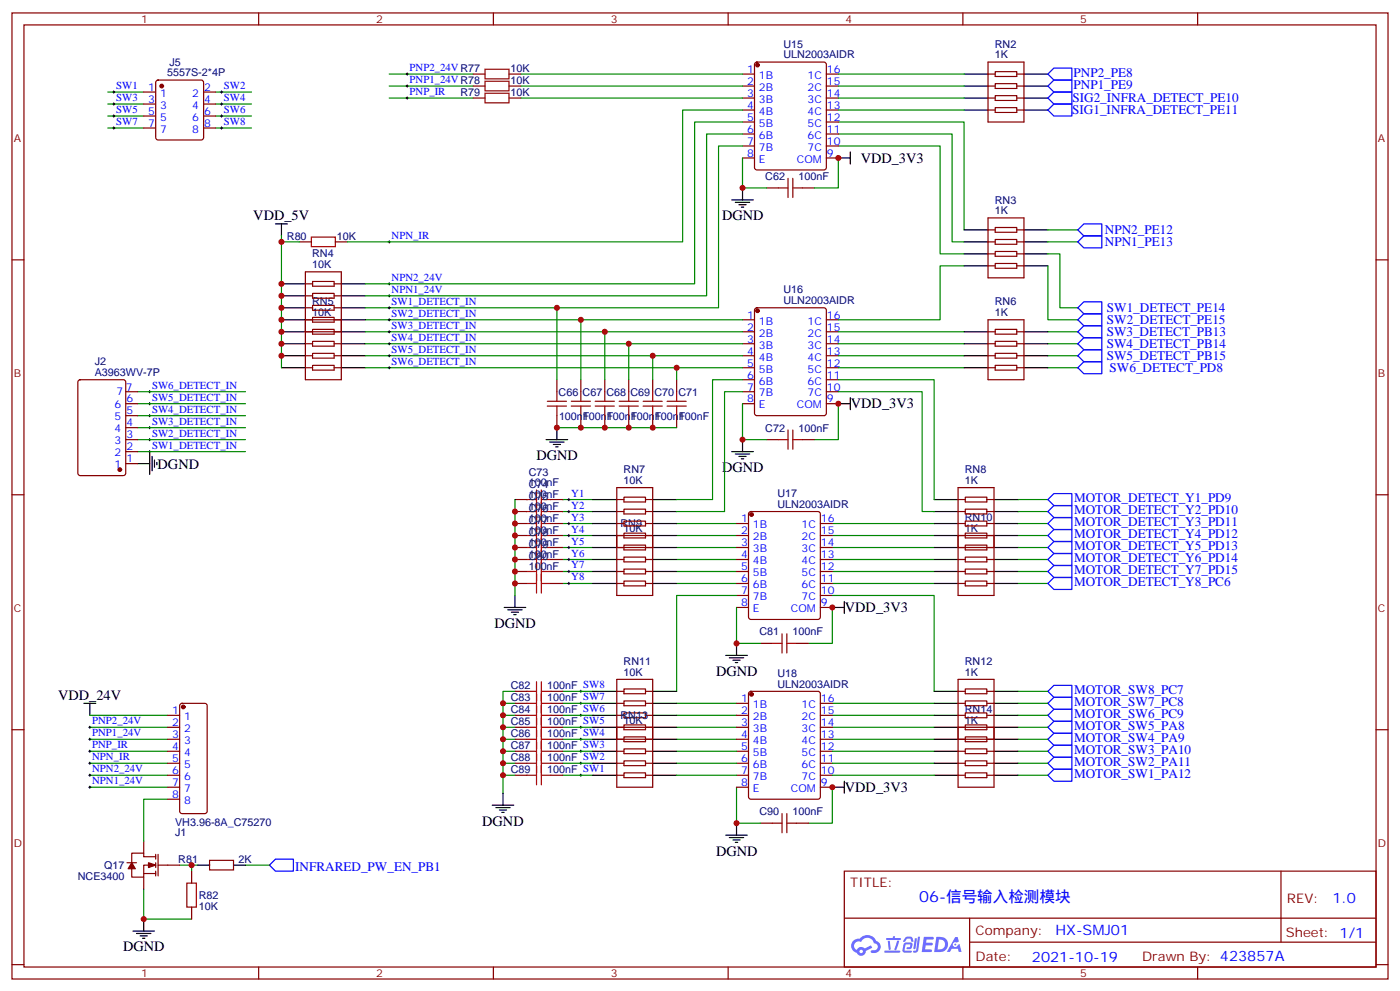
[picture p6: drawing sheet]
<svg xmlns="http://www.w3.org/2000/svg" width="412mm" height="292mm" viewBox="0 0 412 292" stroke-linecap="round" stroke-linejoin="round" font-family="sans-serif">
<g fill="none" stroke="#870000" stroke-width=".35">
<path d="M3.5 3.8h405.4v284.3h-405.4zM7.1 7.3h398.2v277.3h-398.2zM76.2 3.8v3.5M145.3 3.8v3.5M214.5 3.8v3.5M283.6 3.8v3.5M352.8 3.8v3.5M3.5 76.5h3.6M405.3 76.5h3.6M3.5 145.6h3.6M405.3 145.6h3.6M3.5 214.8h3.6"/>
<path d="M405.3 214.8h3.6M248.7 256.4h156.6v28.2h-156.6zM377.3 256.4v20.9M248.7 270.2h156.5M285.6 277.3h119.6M285.6 270.2v14.2M3.5 283.9h3.6M76.2 284.6v3.5M145.3 284.6v3.5M214.5 284.6v3.5M283.6 284.6v3.5M352.8 284.6v3.5"/>
<path d="M405.3 283.9h3.6"/>
</g>
<g fill="#5487ff">
<path d="M272.1 275.7h2.6l.3 .2-.1 .6h-2l-.1 1h1.6l.4 .4-.4 .4h-1.7l-.2 1.1 1.8 .1 .3 .3-.2 .4h-2.9z"/>
<path d="M281.4 275.8h.7l.4 1.3-.7 .3a.74 .74 0 0 0-1.1 .3 .74 .74 0 0 0 .5 1.1 .74 .74 0 0 0 .9-.7l.5-.3 .7 2.4h-.9l-.2-1h-1.9l-.5 1h-.9z"/>
<path d="M269.5 276.2h.6l-.4 2.9a.31 .31 0 0 1-.3 .3 .31 .31 0 0 1-.3-.3z"/>
<path d="M270.4 275.7h.6l-.5 4a.89 .89 0 0 1-.7 .7 .89 .89 0 0 1-.9-.3l1-.5z"/>
<path d="M266.8 275.9l.6-.2 1.2 .1 .5 1.3-.6 .1-.4-.9-1 .1a.95 .95 0 0 1-1 .8l-.1-.2z"/>
<path d="M266.4 277.6l1.8-.2a1.04 1.04 0 0 1 .6 1.1 1.04 1.04 0 0 1-.8 .9h-.7a.29 .29 0 0 1-.3-.4 .29 .29 0 0 1 .3-.2h.7l.2-.8h-1.4l-.4 1.8h1.9a.29 .29 0 0 1 .3 .3 .29 .29 0 0 1-.3 .3h-2l-.4-.3 .2-2.1z"/>
<path d="M260.5 279.8h4.4a.3 .3 0 0 1 .3 .3 .3 .3 0 0 1-.3 .3h-4.3z"/>
<path d="M264.3 276.9h.6l-.5 1.6a1.02 1.02 0 0 1-.7 1.2l-.2-.3z"/>
<path d="M261.5 276.9h.6l.3 2.4-.3 .3-.3-.2z"/>
<path d="M261.1 276.1h1.9l.2-.5h.5l-.1 .5h1.5a.29 .29 0 0 1 .3 .3 .29 .29 0 0 1-.3 .3h-3.9z"/>
<path d="M275.8 275.7l-.6 4.5h1.4a2.27 2.27 0 0 0 2.7-2.3 2.27 2.27 0 0 0-2.7-2.2zM276.6 276.5a1.5 1.5 0 0 1 1.8 1.6 1.5 1.5 0 0 1-1.9 1.3h-.3z"/>
<path d="M251.4 276.9a2.09 2.09 0 0 0 1 3.5 1.37 1.37 0 0 0 1.5 .9 1.37 1.37 0 0 0 1.1-1.4l2-1-.5-.7-1.8 1a1.4 1.4 0 0 0-2.3 .4 1.32 1.32 0 0 1-.6-1.9 1.32 1.32 0 0 1 1.9-.4 2.02 2.02 0 0 1 2-1.3 2.02 2.02 0 0 1 1.8 1.6 1.09 1.09 0 0 1 1.1 1.4 1.09 1.09 0 0 1-1.6 .7 .41 .41 0 0 0-.5 .3 .41 .41 0 0 0 .4 .5 1.89 1.89 0 0 0 2.4-1.2 1.89 1.89 0 0 0-1.2-2.4 2.98 2.98 0 0 0-5-.6l-1 .1zM253.2 280a.52 .52 0 0 1 1 0 .52 .52 0 0 1-1 0z"/>
<circle cx="281.4" cy="278" r=".28"/>
</g>
<g fill="none" stroke="#00f" stroke-width=".35">
<path d="M308.7 21.8l1.7-1.8h5.3v3.6h-5.3zM310.4 27.1h5.3v3.5h-5.3l-1.7-1.7zM310.4 23.6h5.3v3.5h-5.3l-1.7-1.8zM310.4 30.6h5.3v3.5h-5.3l-1.7-1.7zM317.5 67.7l1.8-1.8h5.3v3.5h-5.3zM317.5 71.2l1.8-1.8h5.3v3.6h-5.3zM317.5 90.6l1.8-1.8h5.3v3.6h-5.3zM317.5 94.1l1.8-1.7h5.3v3.5h-5.3zM317.5 97.6l1.8-1.7h5.3v3.5h-5.3zM317.5 101.2l1.8-1.8h5.3v3.5h-5.3zM317.5 104.7l1.8-1.8h5.3v3.6h-5.3zM317.5 108.2l1.8-1.7h5.3v3.5h-5.3z"/>
<path d="M308.7 154.1l1.7-1.8h5.3v3.6h-5.3zM310.4 145.3h5.3v3.5h-5.3l-1.7-1.8zM310.4 148.8h5.3v3.5h-5.3l-1.7-1.7zM310.4 155.9h5.3v3.5h-5.3l-1.7-1.8zM308.7 161.1l1.7-1.7h5.3v3.5h-5.3zM308.7 168.2l1.7-1.8h5.3v3.6h-5.3zM310.4 162.9h5.3v3.5h-5.3l-1.7-1.7zM310.4 170h5.3v3.5h-5.3l-1.7-1.8zM308.7 217.6l1.7-1.8h5.3v3.6h-5.3zM308.7 214.1l1.7-1.8h5.3v3.5h-5.3zM308.7 207l1.7-1.8h5.3v3.6h-5.3zM308.7 203.5l1.7-1.8h5.3v3.5h-5.3z"/>
<path d="M310.4 219.4h5.3v3.5h-5.3l-1.7-1.8zM310.4 208.8h5.3v3.5h-5.3l-1.7-1.8zM308.7 228.2l1.7-1.8h5.3v3.5h-5.3zM308.7 224.6l1.7-1.7h5.3v3.5h-5.3zM81.1 252.9h5.3v3.5h-5.3l-1.7-1.8z"/>
</g>
<g fill="none" stroke="#008700" stroke-width=".35">
<path d="M31.7 27.1h10.6M31.7 30.6h10.6M31.7 34.1h10.6M31.7 37.7h10.6M63.5 27.1h10.6M63.5 30.6h10.6M63.5 34.1h10.6M63.5 37.7h10.6M114.7 28.9h24.6M114.7 25.3h24.6M114.7 21.8h24.6M153.5 28.9h65.2"/>
<path d="M153.5 25.3h65.2M153.5 21.8h65.2M218.7 39.4h-10.6v47.7h-100.5M218.7 35.9h-14.1v47.6h-97M218.7 32.4h-17.6v38.8h-98.8M246.9 35.9h37.1v31.8M246.9 39.4h33.6v31.8h3.5M246.9 32.4h37.1M246.9 28.9h37.1M246.9 25.3h37.1M246.9 21.8h37.1M218.7 46.5v8.8h7.1"/>
<path d="M218.7 43h-7v47.6h-104.1M246.9 46.5v8.8h-7M246.9 43h30v31.7h7.1M82.9 71.2h5.3M82.9 69.4v38.8M284 78.2h-7.1v15.9h-30M308.7 78.2v15.9h8.8M308.7 74.7h3.5v15.9h5.3M308.7 71.2h8.8M308.7 67.7h8.8M107.6 94.1h111.1M107.6 97.6h111.1"/>
<path d="M164 90.6v21.2M171.1 94.1v17.7M178.2 97.6v14.2M246.9 97.6h37.1M308.7 97.6h8.8M40.6 115.3h31.7M40.6 118.8h31.7M107.6 101.2h111.1M107.6 104.7h111.1M107.6 108.2h111.1M185.2 101.2v10.6M192.3 104.7v7.1"/>
<path d="M199.3 108.2v3.6M218.7 118.8v10.6h7.1M218.7 115.3h-5.3v35.3h-14.1M218.7 111.8h-8.8v35.2h-10.6M246.9 118.8v10.6h-7M246.9 111.8h28.3v35.2M246.9 115.3h24.7v35.3h3.6M246.9 101.2h37.1M246.9 104.7h37.1M246.9 108.2h37.1M308.7 101.2h8.8M308.7 104.7h8.8"/>
<path d="M308.7 108.2h8.8M40.6 122.3h31.7M40.6 125.9h31.7M40.6 129.4h31.7M40.6 132.9h31.7M164 125.9h35.3M151.7 147v28.3M165.8 157.6h8.8M165.8 154.1h8.8M165.8 147h8.8M165.8 150.6h8.8M199.3 157.6h17.7"/>
<path d="M199.3 154.1h17.7M245.2 157.6h30M245.2 154.1h30M299.9 157.6h8.8M299.9 154.1h8.8M299.9 147h8.8M299.9 150.6h8.8M165.8 171.7h8.8M165.8 168.2h8.8M165.8 164.7h8.8M165.8 161.1h8.8M199.3 171.7h17.7"/>
<path d="M199.3 168.2h17.7M199.3 164.7h17.7M199.3 161.1h17.7M217 178.8v10.6h7M217 175.3h-17.7v28.2M245.2 178.8v10.6h-7.1M245.2 175.3h30v28.2M245.2 171.7h30M245.2 168.2h30M245.2 164.7h30M245.2 161.1h30M299.9 171.7h8.8"/>
<path d="M299.9 168.2h8.8M299.9 164.7h8.8M299.9 161.1h8.8M26.5 217.6h22.9M26.5 214.1h22.9M26.5 210.5h22.9M151.7 203.5h-3.5v3.5M151.7 207h-3.5v3.5M151.7 210.5h-3.5v3.6M151.7 214.1h-3.5v3.5M151.7 217.6h-3.5v3.5M165.8 217.6h8.8"/>
<path d="M165.8 214.1h8.8M165.8 210.5h8.8M165.8 207h8.8M165.8 203.5h8.8M199.3 217.6h17.7M199.3 214.1h17.7M199.3 210.5h17.7M199.3 207h17.7M245.2 217.6h30M245.2 214.1h30M245.2 210.5h30M245.2 207h30"/>
<path d="M299.9 217.6h8.8M299.9 214.1h8.8M299.9 210.5h8.8M299.9 207h8.8M299.9 203.5h8.8M26.5 224.6h22.9M26.5 221.1h22.9M26.5 231.7h22.9M26.5 228.2h22.9M49.4 235.2h-7.1v12.4M151.7 221.1h-3.5v3.5M151.7 224.6h-3.5v3.6"/>
<path d="M151.7 228.2h-3.5v5.3M165.8 224.6h8.8M165.8 221.1h8.8M165.8 228.2h8.8M199.3 224.6h17.7M199.3 221.1h17.7M199.3 228.2h17.7M217 231.7v10.6h7M245.2 231.7v10.6h-7.1M245.2 224.6h30M245.2 221.1h30M245.2 228.2h30"/>
<path d="M299.9 224.6h8.8M299.9 221.1h8.8M299.9 228.2h8.8M52.9 254.6h5.3M56.4 254.6v1.8M72.3 254.6h7.1M42.3 261.7v8.8h14.1"/>
</g>
<g fill="none" stroke="#000" stroke-width=".35">
<path d="M284 32.4h7M284 28.9h7M284 25.3h7M284 21.8h7M301.6 32.4h7.1M301.6 28.9h7.1M301.6 25.3h7.1M301.6 21.8h7.1M215.5 58.8h6.4M216.6 59.5h4.2M218.7 55.3v3.5M246.9 46.5h3.6"/>
<path d="M250.5 44.7v3.6M81.1 65.9h3.6M82.9 65.9v3.5M217.7 60.3h2.1M218.4 61h.7M284 78.2h7M284 74.7h7M284 71.2h7M284 67.7h7M301.6 78.2h7.1M301.6 74.7h7.1M301.6 71.2h7.1"/>
<path d="M301.6 67.7h7.1M82.9 97.6h7.1M82.9 94.1h7.1M82.9 90.6h7.1M82.9 87.1h7.1M82.9 83.5h7.1M100.5 97.6h7.1M100.5 94.1h7.1M100.5 90.6h7.1M100.5 87.1h7.1M100.5 83.5h7.1M284 97.6h7"/>
<path d="M301.6 97.6h7.1M82.9 108.2h7.1M82.9 104.7h7.1M82.9 101.2h7.1M100.5 108.2h7.1M100.5 104.7h7.1M100.5 101.2h7.1M246.9 118.8h3.6M250.5 117.1v3.5M284 108.2h7M284 104.7h7M284 101.2h7"/>
<path d="M301.6 108.2h7.1M301.6 104.7h7.1M301.6 101.2h7.1M40.6 136.5h3.5M44.1 133.3v6.3M44.8 134.3v4.3M45.5 135.4v2.1M46.2 136.1v.7M160.9 129.4h6.3M161.9 130.1h4.3M163 130.8h2.1M163.7 131.5h.7"/>
<path d="M164 125.9v3.5M215.5 132.9h6.4M216.6 133.6h4.2M217.7 134.3h2.1M218.4 135h.7M218.7 129.4v3.5M174.6 157.6h7.1M174.6 154.1h7.1M174.6 150.6h7.1M174.6 147h7.1M192.3 157.6h7M192.3 154.1h7"/>
<path d="M192.3 150.6h7M192.3 147h7M275.2 157.6h7M275.2 154.1h7M275.2 150.6h7M275.2 147h7M292.8 157.6h7.1M292.8 154.1h7.1M292.8 150.6h7.1M292.8 147h7.1M148.5 178.8h6.4M149.6 179.5h4.2"/>
<path d="M151.7 175.3v3.5M174.6 171.7h7.1M174.6 168.2h7.1M174.6 164.7h7.1M174.6 161.1h7.1M192.3 171.7h7M192.3 168.2h7M192.3 164.7h7M192.3 161.1h7M245.2 178.8h3.5M248.7 177v3.6M275.2 171.7h7"/>
<path d="M275.2 168.2h7M275.2 164.7h7M275.2 161.1h7M292.8 171.7h7.1M292.8 168.2h7.1M292.8 164.7h7.1M292.8 161.1h7.1M150.6 180.2h2.2M151.3 180.9h.7M213.8 192.9h6.3M214.8 193.6h4.3M215.9 194.3h2.1"/>
<path d="M216.6 195h.7M217 189.4v3.5M24.7 207h3.5M26.5 207v3.5M174.6 207h7.1M174.6 214.1h7.1M174.6 210.5h7.1M174.6 203.5h7.1M174.6 217.6h7.1M192.3 207h7M192.3 214.1h7M192.3 210.5h7"/>
<path d="M192.3 203.5h7M192.3 217.6h7M275.2 207h7M275.2 214.1h7M275.2 210.5h7M275.2 203.5h7M275.2 217.6h7M292.8 207h7.1M292.8 214.1h7.1M292.8 210.5h7.1M292.8 203.5h7.1M292.8 217.6h7.1"/>
<path d="M145 237h6.3M146 237.7h4.3M147.1 238.4h2.1M147.8 239.1h.7M148.2 233.5v3.5M174.6 228.2h7.1M174.6 224.6h7.1M174.6 221.1h7.1M192.3 228.2h7M192.3 224.6h7M192.3 221.1h7M245.2 231.7h3.5"/>
<path d="M248.7 229.9v3.6M275.2 228.2h7M275.2 224.6h7M275.2 221.1h7M292.8 228.2h7.1M292.8 224.6h7.1M292.8 221.1h7.1M58.2 254.6h3.5M68.8 254.6h3.5M213.8 245.8h6.3M214.8 246.5h4.3M215.9 247.2h2.1"/>
<path d="M216.6 247.9h.7M217 242.3v3.5M39.2 274h6.3M40.2 274.7h4.2M41.3 275.4h2.1M42 276.2h.7M42.3 270.5v3.5"/>
</g>
<g fill="#870000" stroke="#870000" stroke-width=".35">
<path d="M43.7 253.9l2.2 .7-2.2 .7z"/>
<path d="M38.8 253.9l1.1 1.8h-2.2z"/>
<circle cx="47.6" cy="25.3" r=".53"/>
<circle cx="223.1" cy="91.5" r=".53"/>
<circle cx="35.3" cy="138.2" r=".53"/>
<circle cx="221.4" cy="204.4" r=".53"/>
<circle cx="221.4" cy="151.4" r=".53"/>
<circle cx="223.1" cy="19.2" r=".53"/>
<circle cx="54" cy="208.1" r=".53"/>
</g>
<g fill="none" stroke="#870000" stroke-width=".35">
<path d="M222.5 18.5l.5-.2h19.7l.7 .4v30.6l-.4 .7h-20l-.7-.4-.1-30.6zM291 18.3h10.6v17.6h-10.6zM42.3 27.1h3.6M42.3 30.6h3.6M42.3 34.1h3.6M42.3 37.7h3.6M46.1 23.8l.5-.2h12.7l.5 .2 .2 .5v16.2l-.3 .5-.4 .2h-12.7l-.5-.2-.2-.5v-16.2zM60 27.1h3.5M60 30.6h3.5M60 34.1h3.5M60 37.7h3.5M139.3 21.8h3.6"/>
<path d="M139.3 25.3h3.6M139.3 28.9h3.6M149.9 21.8h3.6M149.9 25.3h3.6M149.9 28.9h3.6M218.7 21.8h3.5M218.7 25.3h3.5M218.7 28.9h3.5M218.7 32.4h3.5M218.7 35.9h3.5M218.7 39.4h3.5M243.4 21.8h3.5"/>
<path d="M243.4 25.3h3.5M243.4 28.9h3.5M243.4 32.4h3.5M243.4 35.9h3.5M243.4 39.4h3.5M291 21.8h2.2M291 25.3h2.2M291 28.9h2.2M291 32.4h2.2M293.2 31.7h6.3v1.4h-6.3zM293.2 28.2h6.3v1.4h-6.3zM293.2 24.6h6.3v1.4h-6.3z"/>
<path d="M293.2 21.1h6.3v1.4h-6.3zM299.5 21.8h2.1M299.5 25.3h2.1M299.5 28.9h2.1M299.5 32.4h2.1M218.7 43h3.5M218.7 46.5h3.5M225.8 55.3h3.5M236.4 55.3h3.5M243.4 43h3.5M243.4 46.5h3.5M88.2 71.2h3.5"/>
<path d="M98.8 71.2h3.5M291 67.7h2.2M291 64.1h10.6v17.7h-10.6zM291 78.2h2.2M291 71.2h2.2M291 74.7h2.2M293.2 77.5h6.3v1.5h-6.3zM293.2 74h6.3v1.4h-6.3zM293.2 70.5h6.3v1.4h-6.3zM293.2 67h6.3v1.4h-6.3zM299.5 67.7h2.1M299.5 78.2h2.1"/>
<path d="M299.5 71.2h2.1M299.5 74.7h2.1M90 94.1h10.5M90 97.6h10.5M90 80h10.5v31.8h-10.5zM90 83.5h2.1M90 87.1h2.1M90 90.6h2.1M92.1 96.9h6.3v1.5h-6.3zM92.1 93.4h6.3v1.4h-6.3zM92.1 89.9h6.3v1.4h-6.3zM92.1 86.4h6.3v1.4h-6.3z"/>
<path d="M92.1 82.8h6.3v1.4h-6.3zM98.4 83.5h2.1M98.4 87.1h2.1M98.4 90.6h2.1M218.7 94.1h3.5M218.7 97.6h3.5M222.5 90.8l.5-.2h19.7l.7 .4v30.6l-.4 .7h-20l-.7-.4-.1-30.6zM243.4 94.1h3.5M243.4 97.6h3.5M291 94.1h10.6v17.7h-10.6zM291 97.6h2.2M293.2 96.9h6.3v1.5h-6.3z"/>
<path d="M299.5 97.6h2.1M23.2 112l.4-.2h12.7l.7 .4v27.1l-.4 .6-13 .1-.6-.5-.1-27zM37 115.3h3.6M37 118.8h3.6M90 101.2h2.1M90 104.7h2.1M90 108.2h2.1M92.1 107.5h6.3v1.4h-6.3zM92.1 104h6.3v1.4h-6.3zM92.1 100.5h6.3v1.4h-6.3zM98.4 101.2h2.1M98.4 104.7h2.1"/>
<path d="M98.4 108.2h2.1M164 111.8v3.5M171.1 111.8v3.5M178.2 111.8v3.5M185.2 111.8v3.5M192.3 111.8v3.5M199.3 111.8v3.5M218.7 101.2h3.5M218.7 104.7h3.5M218.7 108.2h3.5M218.7 111.8h3.5M218.7 115.3h3.5"/>
<path d="M218.7 118.8h3.5M243.4 101.2h3.5M243.4 104.7h3.5M243.4 108.2h3.5M243.4 111.8h3.5M243.4 115.3h3.5M243.4 118.8h3.5M291 101.2h2.2M291 104.7h2.2M291 108.2h2.2M293.2 107.5h6.3v1.4h-6.3zM293.2 104h6.3v1.4h-6.3z"/>
<path d="M293.2 100.5h6.3v1.4h-6.3zM299.5 101.2h2.1M299.5 104.7h2.1M299.5 108.2h2.1M37 129.4h3.6M37 136.5h3.6M37 132.9h3.6M37 125.9h3.6M37 122.3h3.6M164 122.3v3.6M171.1 122.3v3.6M178.2 122.3v3.6"/>
<path d="M185.2 122.3v3.6M192.3 122.3v3.6M199.3 122.3v3.6M225.8 129.4h3.5M236.4 129.4h3.5M151.7 154.1h3.5M151.7 157.6h3.5M151.7 147h3.5M151.7 150.6h3.5M162.3 154.1h3.5M162.3 157.6h3.5M162.3 147h3.5"/>
<path d="M162.3 150.6h3.5M181.7 154.1h2.1M181.7 157.6h10.6M181.7 143.5h10.6v31.8h-10.6zM181.7 147h2.1M181.7 150.6h2.1M183.8 156.9h6.3v1.4h-6.3zM183.8 153.4h6.3v1.4h-6.3zM183.8 149.9h6.3v1.4h-6.3zM183.8 146.3h6.3v1.4h-6.3zM190.1 154.1h2.2M190.1 147h2.2"/>
<path d="M190.1 150.6h2.2M217 154.1h3.5M217 157.6h3.5M220.7 150.8l.5-.2h19.7l.7 .4 .1 30.6-.5 .7h-20l-.7-.4v-30.6zM241.7 154.1h3.5M241.7 157.6h3.5M282.2 154.1h2.1M282.2 157.6h10.6M282.2 143.5h10.6v31.8h-10.6zM282.2 147h2.1M282.2 150.6h2.1M284.3 156.9h6.4v1.4h-6.4z"/>
<path d="M284.3 153.4h6.4v1.4h-6.4zM284.3 149.9h6.4v1.4h-6.4zM284.3 146.3h6.4v1.4h-6.4zM290.7 154.1h2.1M290.7 147h2.1M290.7 150.6h2.1M151.7 161.1h3.5M151.7 164.7h3.5M151.7 168.2h3.5M151.7 171.7h3.5M162.3 161.1h3.5M162.3 164.7h3.5"/>
<path d="M162.3 168.2h3.5M162.3 171.7h3.5M181.7 161.1h10.6M181.7 164.7h2.1M181.7 168.2h2.1M181.7 171.7h2.1M183.8 171h6.3v1.4h-6.3zM183.8 167.5h6.3v1.4h-6.3zM183.8 164h6.3v1.4h-6.3zM183.8 160.4h6.3v1.5h-6.3zM190.1 164.7h2.2M190.1 168.2h2.2"/>
<path d="M190.1 171.7h2.2M217 161.1h3.5M217 164.7h3.5M217 168.2h3.5M217 171.7h3.5M217 175.3h3.5M217 178.8h3.5M241.7 161.1h3.5M241.7 164.7h3.5M241.7 168.2h3.5M241.7 171.7h3.5M241.7 175.3h3.5"/>
<path d="M241.7 178.8h3.5M282.2 161.1h10.6M282.2 164.7h2.1M282.2 168.2h2.1M282.2 171.7h2.1M284.3 171h6.4v1.4h-6.4zM284.3 167.5h6.4v1.4h-6.4zM284.3 164h6.4v1.4h-6.4zM284.3 160.4h6.4v1.5h-6.4zM290.7 164.7h2.1M290.7 168.2h2.1M290.7 171.7h2.1"/>
<path d="M181.7 200h10.6v31.7h-10.6zM224 189.4h3.5M234.6 189.4h3.5M282.2 200h10.6v31.7h-10.6zM49.4 210.5h3.5M49.4 214.1h3.5M49.4 217.6h3.5M53.2 207.2l.4-.2h6.7l.7 .4v31.4l-.2 .5-.5 .2h-6.7l-.5-.3-.2-.4v-31.1zM151.7 207h3.5M151.7 210.5h3.5M151.7 214.1h3.5M151.7 217.6h3.5"/>
<path d="M151.7 203.5h3.5M162.3 207h3.5M162.3 210.5h3.5M162.3 214.1h3.5M162.3 217.6h3.5M162.3 203.5h3.5M181.7 207h2.1M181.7 210.5h2.1M181.7 214.1h10.6M181.7 217.6h10.6M181.7 203.5h2.1M183.8 213.4h6.3v1.4h-6.3z"/>
<path d="M183.8 209.8h6.3v1.4h-6.3zM183.8 206.3h6.3v1.4h-6.3zM183.8 202.8h6.3v1.4h-6.3zM183.8 216.9h6.3v1.4h-6.3zM190.1 207h2.2M190.1 210.5h2.2M190.1 203.5h2.2M217 207h3.5M217 210.5h3.5M217 214.1h3.5M217 217.6h3.5M220.7 203.7l.5-.2h19.7l.7 .4 .1 30.6-.5 .7h-20l-.7-.4v-30.6z"/>
<path d="M241.7 207h3.5M241.7 210.5h3.5M241.7 214.1h3.5M241.7 217.6h3.5M282.2 207h2.1M282.2 210.5h2.1M282.2 214.1h10.6M282.2 217.6h10.6M282.2 203.5h2.1M284.3 216.9h6.4v1.4h-6.4zM284.3 213.4h6.4v1.4h-6.4zM284.3 209.8h6.4v1.4h-6.4z"/>
<path d="M284.3 206.3h6.4v1.4h-6.4zM284.3 202.8h6.4v1.4h-6.4zM290.7 207h2.1M290.7 210.5h2.1M290.7 203.5h2.1M49.4 221.1h3.5M49.4 224.6h3.5M49.4 228.2h3.5M49.4 231.7h3.5M49.4 235.2h3.5M151.7 221.1h3.5M151.7 224.6h3.5"/>
<path d="M151.7 228.2h3.5M162.3 221.1h3.5M162.3 224.6h3.5M162.3 228.2h3.5M181.7 221.1h2.1M181.7 224.6h2.1M181.7 228.2h2.1M183.8 227.5h6.3v1.4h-6.3zM183.8 223.9h6.3v1.5h-6.3zM183.8 220.4h6.3v1.4h-6.3zM190.1 221.1h2.2M190.1 224.6h2.2"/>
<path d="M190.1 228.2h2.2M217 221.1h3.5M217 224.6h3.5M217 228.2h3.5M217 231.7h3.5M241.7 221.1h3.5M241.7 224.6h3.5M241.7 228.2h3.5M241.7 231.7h3.5M282.2 221.1h2.1M282.2 224.6h2.1M282.2 228.2h2.1"/>
<path d="M284.3 227.5h6.4v1.4h-6.4zM284.3 223.9h6.4v1.5h-6.4zM284.3 220.4h6.4v1.4h-6.4zM290.7 221.1h2.1M290.7 224.6h2.1M290.7 228.2h2.1M37.4 253.9h2.8M42.3 257.1h3.6M42.3 247.6v3.5M42.3 258.2v3.5M45.9 252.2h-3.6v-1.1h-3.5v2.8M45.9 254.6h-3.6v3.6h-3.5v-2.5"/>
<path d="M45.9 251.5v1.4M45.9 253.9v1.4M45.9 256.4v1.4M46.6 251.5v6.3M46.6 254.6h6.3M56.4 256.4v3.5M61.7 253.2h7.1v2.8h-7.1zM224 242.3h3.5M234.6 242.3h3.5M56.4 267v3.5"/>
</g>
<g fill="none" stroke="#a10000" stroke-width=".35">
<path d="M142.9 27.4h7v2.9h-7zM142.9 20.4h7v2.8h-7zM142.9 23.9h7v2.8h-7zM229.3 55.3h2.8M232.1 52.5v5.6M233.5 52.5v5.6M233.5 55.3h2.9M91.7 69.8h7.1v2.8h-7.1zM161.2 118.1h5.7M161.2 119.5h5.7M164 115.3v2.8M164 119.5v2.8"/>
<path d="M168.3 118.1h5.6M168.3 119.5h5.6M171.1 115.3v2.8M171.1 119.5v2.8M175.3 118.1h5.7M175.3 119.5h5.7M178.2 115.3v2.8M178.2 119.5v2.8M182.4 118.1h5.6M182.4 119.5h5.6M185.2 115.3v2.8M185.2 119.5v2.8"/>
<path d="M189.4 118.1h5.7M189.4 119.5h5.7M192.3 115.3v2.8M192.3 119.5v2.8M196.5 118.1h5.6M196.5 119.5h5.6M199.3 115.3v2.8M199.3 119.5v2.8M229.3 129.4h2.8M232.1 126.6v5.6M233.5 129.4h2.9M233.5 126.6v5.6"/>
<path d="M155.2 147h2.8M155.2 150.6h2.8M155.2 154.1h2.8M155.2 157.6h2.8M158 144.2v30.4M159.5 144.2v30.4M159.5 147h2.8M159.5 150.6h2.8M159.5 154.1h2.8M159.5 157.6h2.8M155.2 161.1h2.8M155.2 164.7h2.8"/>
<path d="M155.2 168.2h2.8M155.2 171.7h2.8M159.5 161.1h2.8M159.5 164.7h2.8M159.5 168.2h2.8M159.5 171.7h2.8M227.5 189.4h2.9M230.4 186.5v5.7M231.8 186.5v5.7M231.8 189.4h2.8M155.2 203.5h2.8M155.2 207h2.8"/>
<path d="M155.2 210.5h2.8M155.2 214.1h2.8M155.2 217.6h2.8M158 200.7v30.3M159.5 200.7v30.3M159.5 203.5h2.8M159.5 207h2.8M159.5 210.5h2.8M159.5 214.1h2.8M159.5 217.6h2.8M155.2 221.1h2.8M155.2 224.6h2.8"/>
<path d="M155.2 228.2h2.8M159.5 221.1h2.8M159.5 224.6h2.8M159.5 228.2h2.8M230.4 239.5v5.6M231.8 239.5v5.6M55 259.9h2.9v7.1h-2.9zM227.5 242.3h2.9M231.8 242.3h2.8"/>
</g>
<g fill="none" stroke="#000" stroke-width=".29">
<path d="M33.2 27.1h.7M33.2 30.6h.7M33.2 34.1h.7M33.2 37.7h.7M33.5 26.7v.7M33.5 30.3v.7M33.5 33.8v.7M33.5 37.3v.7M64.9 27.1h.7M64.9 30.6h.7M64.9 34.1h.7M64.9 37.7h.7"/>
<path d="M65.3 26.7v.7M65.3 30.3v.7M65.3 33.8v.7M65.3 37.3v.7M119.6 28.9h.7M119.6 25.3h.7M119.6 21.8h.7M119.9 21.4v.8M119.9 25v.7M119.9 28.5v.7M114.3 71.2h.7M114.7 70.8v.7"/>
<path d="M114.3 87.1h.7M114.3 83.5h.7M114.3 90.6h.7M114.3 94.1h.7M114.3 97.6h.7M114.7 83.2v.7M114.7 86.7v.7M114.7 90.2v.7M114.7 93.8v.7M114.7 97.3v.7M43.7 115.3h.7M43.7 118.8h.7"/>
<path d="M44.1 114.9v.7M44.1 118.5v.7M114.3 101.2h.7M114.3 104.7h.7M114.3 108.2h.7M114.7 100.8v.7M114.7 104.4v.7M114.7 107.9v.7M43.7 122.3h.7M43.7 125.9h.7M43.7 129.4h.7M43.7 132.9h.7"/>
<path d="M44.1 122v.7M44.1 125.5v.7M44.1 129v.8M44.1 132.6v.7M167.2 147h.7M167.2 150.6h.7M167.2 154.1h.7M167.2 157.6h.7M167.6 146.7v.7M167.6 150.2v.7M167.6 153.7v.7M167.6 157.3v.7"/>
<path d="M167.2 161.1h.7M167.2 164.7h.7M167.2 168.2h.7M167.2 171.7h.7M167.6 160.8v.7M167.6 164.3v.7M167.6 167.9v.7M167.6 171.4v.7M26.1 217.6h.7M26.1 214.1h.7M26.5 213.7v.7M26.5 217.2v.7"/>
<path d="M170.7 217.6h.7M170.7 214.1h.7M170.7 210.5h.7M170.7 207h.7M170.7 203.5h.7M171.1 203.1v.7M171.1 206.7v.7M171.1 210.2v.7M171.1 213.7v.7M171.1 217.2v.7M26.1 228.2h.7M26.1 224.6h.7"/>
<path d="M26.1 221.1h.7M26.1 231.7h.7M26.5 220.8v.7M26.5 224.3v.7M26.5 227.8v.7M26.5 231.4v.7M170.7 228.2h.7M170.7 224.6h.7M170.7 221.1h.7M171.1 220.8v.7M171.1 224.3v.7M171.1 227.8v.7"/>
</g>
<g fill="#c00">
<circle cx="56.4" cy="254.6" r=".88"/>
<circle cx="42.3" cy="270.5" r=".88"/>
<circle cx="246.9" cy="118.8" r=".88"/>
<circle cx="217" cy="242.3" r=".88"/>
<circle cx="245.2" cy="178.8" r=".88"/>
<circle cx="217" cy="189.4" r=".88"/>
<circle cx="245.2" cy="231.7" r=".88"/>
<circle cx="218.7" cy="129.4" r=".88"/>
<circle cx="218.7" cy="55.3" r=".88"/>
<circle cx="246.9" cy="46.5" r=".88"/>
<circle cx="148.2" cy="207" r=".88"/>
<circle cx="148.2" cy="210.5" r=".88"/>
<circle cx="148.2" cy="214.1" r=".88"/>
<circle cx="148.2" cy="217.6" r=".88"/>
<circle cx="148.2" cy="221.1" r=".88"/>
<circle cx="148.2" cy="224.6" r=".88"/>
<circle cx="148.2" cy="228.2" r=".88"/>
<circle cx="82.9" cy="97.6" r=".88"/>
<circle cx="82.9" cy="101.2" r=".88"/>
<circle cx="82.9" cy="104.7" r=".88"/>
<circle cx="82.9" cy="83.5" r=".88"/>
<circle cx="82.9" cy="87.1" r=".88"/>
<circle cx="82.9" cy="90.6" r=".88"/>
<circle cx="82.9" cy="94.1" r=".88"/>
<circle cx="199.3" cy="108.2" r=".88"/>
<circle cx="192.3" cy="104.7" r=".88"/>
<circle cx="185.2" cy="101.2" r=".88"/>
<circle cx="178.2" cy="97.6" r=".88"/>
<circle cx="171.1" cy="94.1" r=".88"/>
<circle cx="164" cy="90.6" r=".88"/>
<circle cx="82.9" cy="71.2" r=".88"/>
<circle cx="164" cy="125.9" r=".88"/>
<circle cx="171.1" cy="125.9" r=".88"/>
<circle cx="178.2" cy="125.9" r=".88"/>
<circle cx="185.2" cy="125.9" r=".88"/>
<circle cx="192.3" cy="125.9" r=".88"/>
<circle cx="151.7" cy="150.6" r=".88"/>
<circle cx="151.7" cy="154.1" r=".88"/>
<circle cx="151.7" cy="157.6" r=".88"/>
<circle cx="151.7" cy="161.1" r=".88"/>
<circle cx="151.7" cy="164.7" r=".88"/>
<circle cx="151.7" cy="168.2" r=".88"/>
<circle cx="151.7" cy="171.7" r=".88"/>
</g>
<text font-size="4.6" fill="#00f" x="270.8" y="265.4">06-信号输入检测模块</text>
<g font-size="4.2">
<text x="253.5" y="47.9">VDD_3V3</text>
<text x="74.6" y="64.8">VDD_5V</text>
<text x="212.7" y="64.8">DGND</text>
<text x="250.6" y="120.2">VDD_3V3</text>
<text x="46.4" y="137.9">DGND</text>
<text x="158" y="135.4">DGND</text>
<text x="212.7" y="138.9">DGND</text>
<text x="145.7" y="184.8">DGND</text>
<text x="248.9" y="180.2">VDD_3V3</text>
<text x="210.9" y="198.9">DGND</text>
<text x="17.1" y="206">VDD_24V</text>
<text x="248.9" y="233.1">VDD_3V3</text>
<text x="142.1" y="243.1">DGND</text>
<text x="210.9" y="251.8">DGND</text>
<text x="36.3" y="280">DGND</text>
</g>
<g font-size="4.2" fill="#00f">
<text x="392.5" y="265.7">1.0</text>
<text x="310.9" y="275.2">HX-SMJ01</text>
<text x="304" y="283">2021-10-19</text>
</g>
<g font-size="3.9" fill="#00f">
<text x="316.2" y="22.6">PNP2_PE8</text>
<text x="316.2" y="26.2">PNP1_PE9</text>
<text x="315.8" y="33.6">SIG1_INFRA_DETECT_PE11</text>
<text x="315.9" y="30">SIG2_INFRA_DETECT_PE10</text>
<text x="325.5" y="69">NPN2_PE12</text>
<text x="325.5" y="72.5">NPN1_PE13</text>
<text x="326.1" y="91.9">SW1_DETECT_PE14</text>
<text x="326.1" y="95.4">SW2_DETECT_PE15</text>
<text x="326" y="99">SW3_DETECT_PB13</text>
<text x="326" y="102.5">SW4_DETECT_PB14</text>
<text x="326" y="106">SW5_DETECT_PB15</text>
<text x="326.9" y="109.5">SW6_DETECT_PD8</text>
<text x="316.4" y="147.8">MOTOR_DETECT_Y1_PD9</text>
<text x="316.4" y="151.3">MOTOR_DETECT_Y2_PD10</text>
<text x="316.4" y="154.9">MOTOR_DETECT_Y3_PD11</text>
<text x="316.4" y="158.4">MOTOR_DETECT_Y4_PD12</text>
<text x="316.4" y="161.9">MOTOR_DETECT_Y5_PD13</text>
<text x="316.4" y="165.4">MOTOR_DETECT_Y6_PD14</text>
<text x="316.4" y="169">MOTOR_DETECT_Y7_PD15</text>
<text x="316.4" y="172.5">MOTOR_DETECT_Y8_PC6</text>
<text x="316.4" y="207.8">MOTOR_SW7_PC8</text>
<text x="316.4" y="204.2">MOTOR_SW8_PC7</text>
<text x="316.4" y="214.8">MOTOR_SW5_PA8</text>
<text x="316.4" y="211.3">MOTOR_SW6_PC9</text>
<text x="316.4" y="221.9">MOTOR_SW3_PA10</text>
<text x="316.4" y="218.4">MOTOR_SW4_PA9</text>
<text x="316.4" y="225.4">MOTOR_SW2_PA11</text>
<text x="316.4" y="228.9">MOTOR_SW1_PA12</text>
<text x="87" y="256.4">INFRARED_PW_EN_PB1</text>
</g>
<g font-size="3.9" fill="#800">
<text x="250.5" y="261">TITLE:</text>
<text x="379.1" y="265.7">REV:</text>
<text x="287.4" y="275.2">Company:</text>
<text x="378.7" y="275.8">Sheet: 1/1</text>
<text x="287.4" y="282.9">Date:</text>
<text x="336.4" y="282.9">Drawn By: 423857A</text>
</g>
<g font-size="3.2" fill="#800">
<text x="41.6" y="6.8">1</text>
<text x="110.8" y="6.8">2</text>
<text x="179.9" y="6.8">3</text>
<text x="249.1" y="6.8">4</text>
<text x="318.2" y="6.8">5</text>
<text x="4.1" y="41.9">A</text>
<text x="405.9" y="41.9">A</text>
<text x="4.1" y="111.1">B</text>
<text x="405.9" y="111.1">B</text>
<text x="4.1" y="180.2">C</text>
<text x="405.9" y="180.2">C</text>
<text x="4.1" y="249.3">D</text>
<text x="405.9" y="249.3">D</text>
<text x="41.6" y="287.6">1</text>
<text x="110.8" y="287.6">2</text>
<text x="179.9" y="287.6">3</text>
<text x="249.1" y="287.6">4</text>
<text x="318.2" y="287.6">5</text>
</g>
<g font-size="3.2" fill="#000080">
<text x="230.8" y="17.2">ULN2003AIDR</text>
<text x="230.8" y="14">U15</text>
<text x="293" y="17.2">1K</text>
<text x="293" y="14">RN2</text>
<text x="49.2" y="22.4">5557S-2*4P</text>
<text x="49.9" y="19.3">J5</text>
<text x="150.4" y="21.2">10K</text>
<text x="135.7" y="28.2">R79</text>
<text x="150.4" y="28.2">10K</text>
<text x="150.4" y="24.7">10K</text>
<text x="225.4" y="53">C62</text>
<text x="235.2" y="53">100nF</text>
<text x="293" y="59.9">RN3</text>
<text x="293" y="63.1">1K</text>
<text x="84.5" y="70.6">R80</text>
<text x="99.2" y="70.6">10K</text>
<text x="92" y="75.8">RN4</text>
<text x="92" y="79">10K</text>
<text x="92" y="89.9">RN5</text>
<text x="230.8" y="89.5">ULN2003AIDR</text>
<text x="230.8" y="86.4">U16</text>
<text x="293" y="89.9">RN6</text>
<text x="92" y="93.1">10K</text>
<text x="293" y="93.1">1K</text>
<text x="27.9" y="107.5">J2</text>
<text x="27.9" y="110.7">A3963WV-7P</text>
<text x="164.6" y="116.4">C66</text>
<text x="171.6" y="116.4">C67</text>
<text x="178.7" y="116.4">C68</text>
<text x="185.7" y="116.4">C69</text>
<text x="192.8" y="116.4">C70</text>
<text x="199.8" y="116.4">C71</text>
<text x="164.7" y="123.5">100nF</text>
<text x="171.7" y="123.5">100nF</text>
<text x="178.8" y="123.5">100nF</text>
<text x="185.8" y="123.5">100nF</text>
<text x="192.9" y="123.5">100nF</text>
<text x="199.9" y="123.5">100nF</text>
<text x="225.4" y="127">C72</text>
<text x="235.2" y="127">100nF</text>
<text x="155.7" y="143.2">100nF</text>
<text x="155.7" y="140">C73</text>
<text x="155.7" y="143.5">C74</text>
<text x="183.7" y="142.5">10K</text>
<text x="183.7" y="139.3">RN7</text>
<text x="284.2" y="142.5">1K</text>
<text x="284.2" y="139.3">RN8</text>
<text x="155.7" y="146.7">100nF</text>
<text x="155.7" y="147">C75</text>
<text x="229" y="149.5">ULN2003AIDR</text>
<text x="229" y="146.3">U17</text>
<text x="155.7" y="150.2">100nF</text>
<text x="155.7" y="153.7">100nF</text>
<text x="155.7" y="150.6">C76</text>
<text x="155.7" y="154.1">C77</text>
<text x="182.8" y="155.2">RN9</text>
<text x="284.2" y="153.4">RN10</text>
<text x="155.7" y="157.3">100nF</text>
<text x="155.7" y="160.8">100nF</text>
<text x="155.7" y="157.6">C78</text>
<text x="155.7" y="161.1">C79</text>
<text x="183.7" y="156.6">10K</text>
<text x="284.2" y="156.6">1K</text>
<text x="155.7" y="164.3">100nF</text>
<text x="155.7" y="167.9">100nF</text>
<text x="155.7" y="164.7">C80</text>
<text x="223.7" y="187">C81</text>
<text x="233.5" y="187">100nF</text>
<text x="183.7" y="195.7">RN11</text>
<text x="284.2" y="195.7">RN12</text>
<text x="150.4" y="202.8">C82</text>
<text x="161.1" y="202.8">100nF SW8</text>
<text x="183.7" y="198.9">10K</text>
<text x="229" y="202.4">ULN2003AIDR</text>
<text x="229" y="199.2">U18</text>
<text x="284.2" y="198.9">1K</text>
<text x="150.4" y="206.4">C83</text>
<text x="150.4" y="209.9">C84</text>
<text x="161.1" y="206.4">100nF SW7</text>
<text x="161.1" y="209.9">100nF SW6</text>
<text x="284.2" y="209.8">RN14</text>
<text x="150.4" y="213.4">C85</text>
<text x="161.1" y="213.4">100nF SW5</text>
<text x="182.8" y="211.7">RN13</text>
<text x="183.7" y="213">10K</text>
<text x="284.2" y="213">1K</text>
<text x="150.4" y="216.9">C86</text>
<text x="150.4" y="220.5">C87</text>
<text x="161.1" y="216.9">100nF SW4</text>
<text x="161.1" y="220.5">100nF SW3</text>
<text x="150.4" y="224">C88</text>
<text x="150.4" y="227.5">C89</text>
<text x="161.1" y="224">100nF SW2</text>
<text x="161.1" y="227.5">100nF SW1</text>
<text x="223.7" y="239.9">C90</text>
<text x="233.5" y="239.9">100nF</text>
<text x="51.6" y="243">VH3.96-8A_C75270</text>
<text x="51.6" y="246.2">J1</text>
<text x="30.7" y="255.7">Q17</text>
<text x="52.5" y="254">R81</text>
<text x="70.3" y="254">2K</text>
<text x="22.9" y="258.9">NCE3400</text>
<text x="58.6" y="267.8">10K</text>
<text x="58.6" y="264.6">R82</text>
</g>
<g font-size="3.2" fill="#00f">
<text x="120.6" y="20.9">PNP2_24V R77</text>
<text x="220.1" y="21.4">1</text>
<text x="223.6" y="23.2">1B</text>
<text x="237.9" y="23.2">1C</text>
<text x="243.6" y="21.4">16</text>
<text x="34.2" y="26.2">SW1</text>
<text x="34.2" y="29.7">SW3</text>
<text x="43.7" y="26.7">1</text>
<text x="47.2" y="28.5">1</text>
<text x="56.7" y="28.5">2</text>
<text x="60.1" y="26.7">2</text>
<text x="66" y="26.2">SW2</text>
<text x="66" y="29.7">SW4</text>
<text x="120.6" y="28">PNP_IR</text>
<text x="120.6" y="24.4">PNP1_24V R78</text>
<text x="220.1" y="25">2</text>
<text x="220.1" y="28.5">3</text>
<text x="223.6" y="26.7">2B</text>
<text x="237.9" y="26.7">2C</text>
<text x="243.6" y="28.5">14</text>
<text x="243.6" y="25">15</text>
<text x="34.2" y="33.3">SW5</text>
<text x="43.7" y="30.3">3</text>
<text x="43.7" y="33.8">5</text>
<text x="47.2" y="32">3</text>
<text x="47.2" y="35.6">5</text>
<text x="56.7" y="35.6">6</text>
<text x="56.7" y="32">4</text>
<text x="60.1" y="33.8">6</text>
<text x="60.1" y="30.3">4</text>
<text x="66" y="33.3">SW6</text>
<text x="220.1" y="32">4</text>
<text x="220.1" y="35.6">5</text>
<text x="223.6" y="30.3">3B</text>
<text x="223.6" y="33.8">4B</text>
<text x="237.9" y="33.8">4C</text>
<text x="237.9" y="30.3">3C</text>
<text x="243.6" y="35.6">12</text>
<text x="243.6" y="32">13</text>
<text x="34.2" y="36.8">SW7</text>
<text x="43.7" y="37.3">7</text>
<text x="47.2" y="39.1">7</text>
<text x="56.7" y="39.1">8</text>
<text x="60.1" y="37.3">8</text>
<text x="66" y="36.8">SW8</text>
<text x="220.1" y="39.1">6</text>
<text x="223.6" y="37.3">5B</text>
<text x="223.6" y="40.9">6B</text>
<text x="237.9" y="40.9">6C</text>
<text x="237.9" y="37.3">5C</text>
<text x="243.6" y="39.1">11</text>
<text x="220.1" y="42.6">7</text>
<text x="220.1" y="46.1">8</text>
<text x="223.6" y="44.4">7B</text>
<text x="223.6" y="47.9">E</text>
<text x="234.7" y="47.9">COM</text>
<text x="237.9" y="44.4">7C</text>
<text x="243.6" y="46.1">9</text>
<text x="243.6" y="42.6">10</text>
<text x="115.4" y="70.3">NPN_IR</text>
<text x="115.4" y="82.7">NPN2_24V</text>
<text x="115.4" y="86.2">NPN1_24V</text>
<text x="115.4" y="89.7">SW1_DETECT_IN</text>
<text x="115.4" y="93.2">SW2_DETECT_IN</text>
<text x="220.1" y="93.8">1</text>
<text x="223.6" y="95.5">1B</text>
<text x="237.9" y="95.5">1C</text>
<text x="243.6" y="93.8">16</text>
<text x="115.4" y="96.8">SW3_DETECT_IN</text>
<text x="115.4" y="100.3">SW4_DETECT_IN</text>
<text x="220.1" y="97.3">2</text>
<text x="220.1" y="100.8">3</text>
<text x="223.6" y="99.1">2B</text>
<text x="237.9" y="99.1">2C</text>
<text x="243.6" y="100.8">14</text>
<text x="243.6" y="97.3">15</text>
<text x="115.4" y="103.8">SW5_DETECT_IN</text>
<text x="115.4" y="107.4">SW6_DETECT_IN</text>
<text x="220.1" y="104.4">4</text>
<text x="220.1" y="107.9">5</text>
<text x="223.6" y="102.6">3B</text>
<text x="223.6" y="106.1">4B</text>
<text x="237.9" y="106.1">4C</text>
<text x="237.9" y="102.6">3C</text>
<text x="243.6" y="107.9">12</text>
<text x="243.6" y="104.4">13</text>
<text x="220.1" y="111.4">6</text>
<text x="223.6" y="109.6">5B</text>
<text x="223.6" y="113.2">6B</text>
<text x="237.9" y="113.2">6C</text>
<text x="237.9" y="109.6">5C</text>
<text x="243.6" y="111.4">11</text>
<text x="34.3" y="116.3">7</text>
<text x="37" y="114.9">7</text>
<text x="37.2" y="118.5">6</text>
<text x="44.8" y="114.4">SW6_DETECT_IN</text>
<text x="44.8" y="117.9">SW5_DETECT_IN</text>
<text x="220.1" y="114.9">7</text>
<text x="220.1" y="118.5">8</text>
<text x="223.6" y="116.7">7B</text>
<text x="237.9" y="116.7">7C</text>
<text x="243.6" y="118.5">9</text>
<text x="243.6" y="114.9">10</text>
<text x="33.7" y="123.8">5</text>
<text x="33.7" y="120.2">6</text>
<text x="37.2" y="125.5">4</text>
<text x="37.2" y="122">5</text>
<text x="44.8" y="121.5">SW4_DETECT_IN</text>
<text x="44.8" y="125">SW3_DETECT_IN</text>
<text x="223.6" y="120.2">E</text>
<text x="234.7" y="120.2">COM</text>
<text x="33.7" y="130.8">3</text>
<text x="33.7" y="127.3">4</text>
<text x="37.2" y="129">3</text>
<text x="44.8" y="128.5">SW2_DETECT_IN</text>
<text x="33.7" y="137.9">1</text>
<text x="33.7" y="134.3">2</text>
<text x="37.2" y="136.1">1</text>
<text x="37.2" y="132.6">2</text>
<text x="44.8" y="132">SW1_DETECT_IN</text>
<text x="168.3" y="146.2">Y1</text>
<text x="168.3" y="149.7">Y2</text>
<text x="168.3" y="153.2">Y3</text>
<text x="218.3" y="153.7">1</text>
<text x="221.8" y="155.5">1B</text>
<text x="236.1" y="155.5">1C</text>
<text x="241.8" y="153.7">16</text>
<text x="168.3" y="156.7">Y4</text>
<text x="168.3" y="160.3">Y5</text>
<text x="218.3" y="157.3">2</text>
<text x="218.3" y="160.8">3</text>
<text x="221.8" y="159">2B</text>
<text x="236.1" y="159">2C</text>
<text x="241.8" y="160.8">14</text>
<text x="241.8" y="157.3">15</text>
<text x="168.3" y="163.8">Y6</text>
<text x="168.3" y="167.3">Y7</text>
<text x="218.3" y="164.3">4</text>
<text x="218.3" y="167.9">5</text>
<text x="221.8" y="162.6">3B</text>
<text x="221.8" y="166.1">4B</text>
<text x="236.1" y="166.1">4C</text>
<text x="236.1" y="162.6">3C</text>
<text x="241.8" y="167.9">12</text>
<text x="241.8" y="164.3">13</text>
<text x="168.3" y="170.9">Y8</text>
<text x="218.3" y="171.4">6</text>
<text x="221.8" y="169.6">5B</text>
<text x="221.8" y="173.1">6B</text>
<text x="236.1" y="173.1">6C</text>
<text x="236.1" y="169.6">5C</text>
<text x="241.8" y="171.4">11</text>
<text x="218.3" y="174.9">7</text>
<text x="218.3" y="178.4">8</text>
<text x="221.8" y="176.7">7B</text>
<text x="236.1" y="176.7">7C</text>
<text x="241.8" y="178.4">9</text>
<text x="241.8" y="174.9">10</text>
<text x="221.8" y="180.2">E</text>
<text x="233" y="180.2">COM</text>
<text x="218.3" y="206.7">1</text>
<text x="221.8" y="208.4">1B</text>
<text x="236.1" y="208.4">1C</text>
<text x="241.8" y="206.7">16</text>
<text x="27.2" y="213.2">PNP2_24V</text>
<text x="50.7" y="210.2">1</text>
<text x="50.7" y="213.7">2</text>
<text x="54.2" y="211.9">1</text>
<text x="54.2" y="215.5">2</text>
<text x="218.3" y="210.2">2</text>
<text x="218.3" y="213.7">3</text>
<text x="221.8" y="211.9">2B</text>
<text x="221.8" y="215.5">3B</text>
<text x="236.1" y="215.5">3C</text>
<text x="236.1" y="211.9">2C</text>
<text x="241.8" y="213.7">14</text>
<text x="241.8" y="210.2">15</text>
<text x="27.2" y="216.7">PNP1_24V</text>
<text x="27.2" y="220.2">PNP_IR</text>
<text x="50.7" y="217.2">3</text>
<text x="50.7" y="220.8">4</text>
<text x="54.2" y="219">3</text>
<text x="218.3" y="217.2">4</text>
<text x="218.3" y="220.8">5</text>
<text x="221.8" y="219">4B</text>
<text x="236.1" y="219">4C</text>
<text x="241.8" y="220.8">12</text>
<text x="241.8" y="217.2">13</text>
<text x="27.2" y="227.3">NPN2_24V</text>
<text x="27.2" y="223.8">NPN_IR</text>
<text x="50.7" y="224.3">5</text>
<text x="50.7" y="227.8">6</text>
<text x="54.2" y="222.5">4</text>
<text x="54.2" y="226.1">5</text>
<text x="218.3" y="224.3">6</text>
<text x="218.3" y="227.8">7</text>
<text x="221.8" y="222.5">5B</text>
<text x="221.8" y="226.1">6B</text>
<text x="236.1" y="226.1">6C</text>
<text x="236.1" y="222.5">5C</text>
<text x="241.8" y="227.8">10</text>
<text x="241.8" y="224.3">11</text>
<text x="27.2" y="230.8">NPN1_24V</text>
<text x="50.7" y="231.4">7</text>
<text x="54.2" y="229.6">6</text>
<text x="54.2" y="233.1">7</text>
<text x="218.3" y="231.4">8</text>
<text x="221.8" y="229.6">7B</text>
<text x="221.8" y="233.1">E</text>
<text x="233" y="233.1">COM</text>
<text x="236.1" y="229.6">7C</text>
<text x="241.8" y="231.4">9</text>
<text x="50.7" y="234.9">8</text>
<text x="54.2" y="236.6">8</text>
</g>
</svg>
